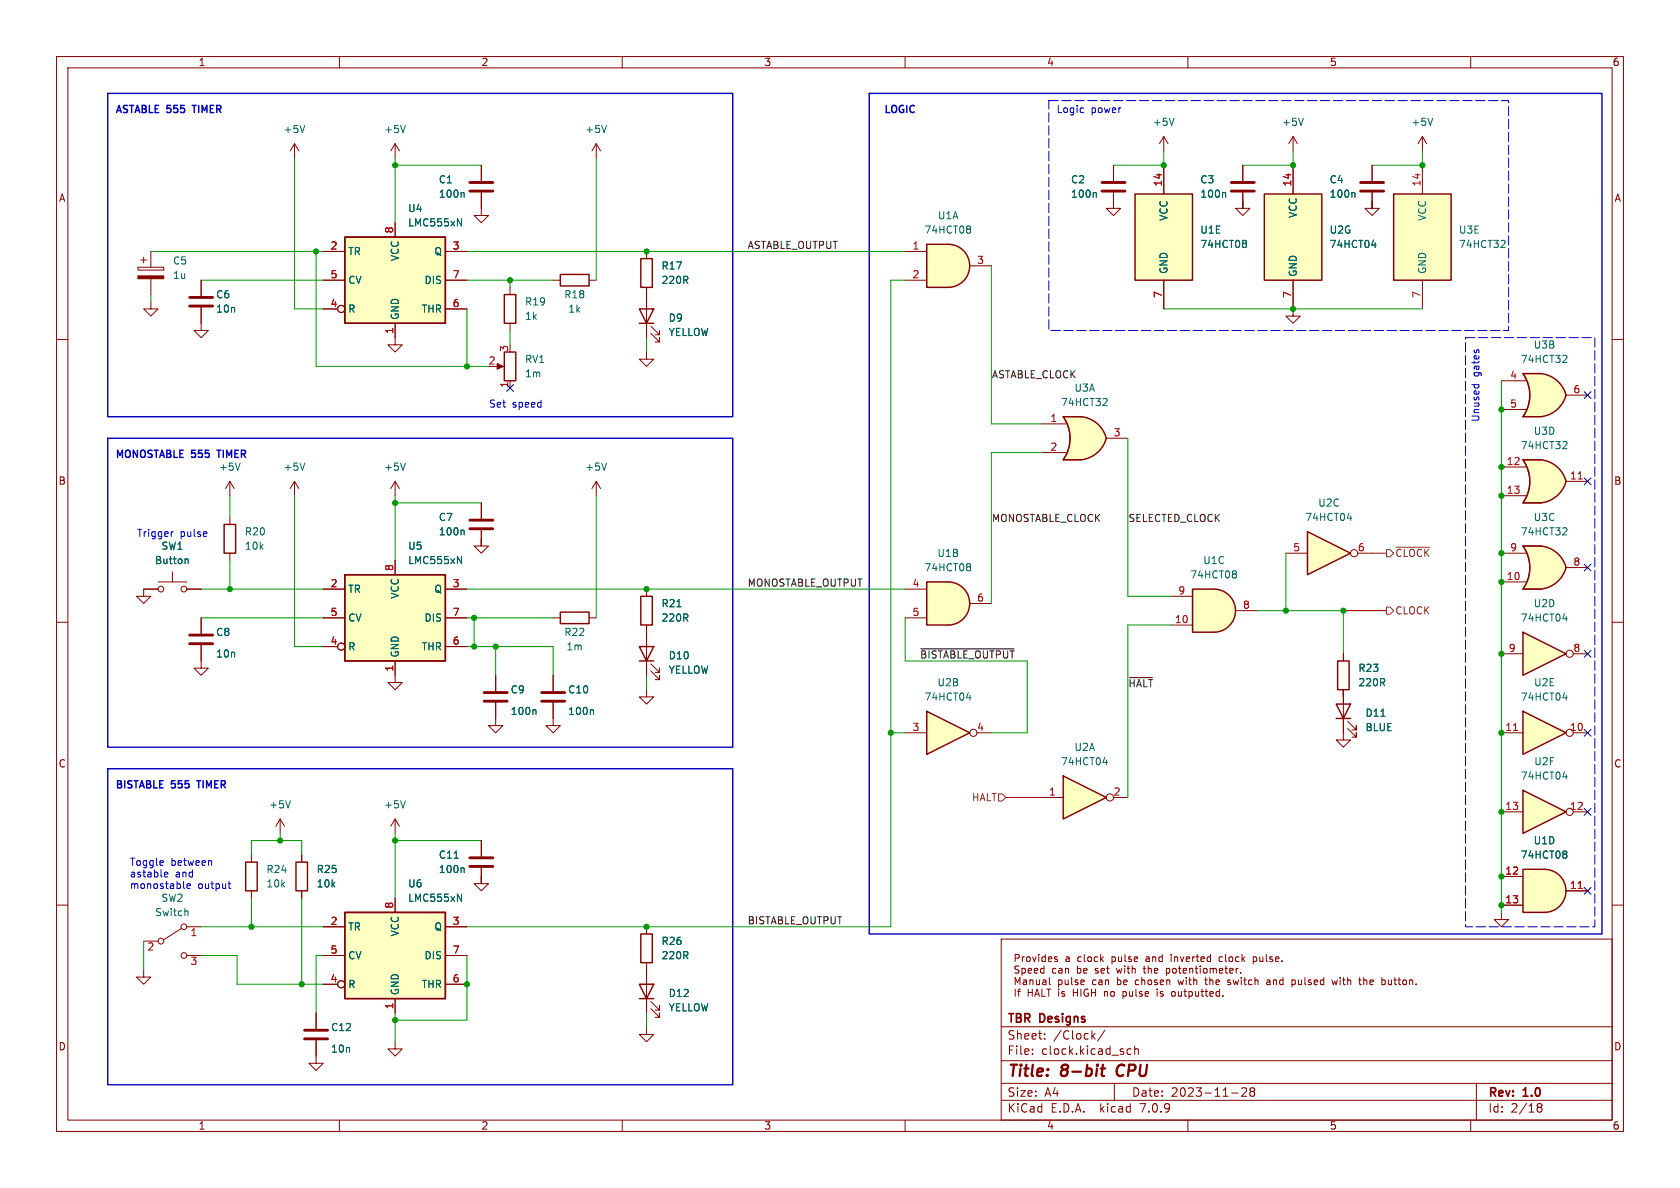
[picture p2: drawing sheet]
<svg xmlns="http://www.w3.org/2000/svg" width="297mm" height="210mm" viewBox="0 0 297 210" stroke-linecap="round" stroke-linejoin="round" font-family="sans-serif">
<g fill="none" stroke="#840000" stroke-width=".18">
<path d="M10 10h277v190h-277zM12 12h273v186h-273zM60 10v2M110 10v2M160 10v2M210 10v2M260 10v2M69.8 39.4v2.5M85.1 34v4.1h1.3l-1.3 1.3-1.3-1.3h1.3M85.1 29.2v2.8M196.8 34v2.8h-1.2l1.2 1.3 1.3-1.3h-1.3v-1.2M196.8 29.2v2.8"/>
<path d="M205.7 24.1l-.7 1.3M205.7 24.1v2.6M205.7 24.1l.8 1.3M228.6 24.1l-.8 1.3M228.6 24.1v2.6M228.6 24.1l.8 1.3M242.6 34v2.8h-1.3l1.3 1.3 1.2-1.3h-1.2v-1.2M242.6 29.2v2.8M10 60h2M57.1 44.5h3.9M57.1 54.6h2.6M57.1 49.5h3.9"/>
<path d="M69.8 57.2v2.5M78.7 44.5h3.8M78.7 54.6h3.8M78.7 49.5h3.8M285 60h2M10 110h2M285 110h2M10 160h2M285 160h2M177 166h108v32h-108zM60 198v2M110 198v2"/>
<path d="M160 198v2M177 194.5h108M177 191.5h108M177 187.5h108M177 181.5h108M182.5 186.3v.1M182.5 185.5v.1M184.7 183.6v.1M184.7 182.8v.1M193.2 183.1l.4 .6M193.6 182.7l-.6 .6M195.3 182.1l-1.3 2"/>
<path d="M197 191.5v3M199.2 186.1l.3 .3 .5-.1M200 185.5l-.5-.1-.3 .3M200.6 185.5l.2-.1 .4 .1v.9M200.6 184.9v1.5M210 198v2M217.7 193.2h1.2M219.5 192.4l.6-.1 .2 .1 .1 .3-.9 1.1h.9M221.2 192.9l-.2-.2 .2-.4 .5 .1 .1 .2-.3 .3M221.2 192.9l-.2 .3v.3l.2 .3 .5-.1 .1-.2-.1-.4-.2-.2M221.2 192.9h.3M260 198v2"/>
<path d="M261 191.5v6.5M271.7 195.5l.3 .2M271.7 195.4l.3-.3 .5 .1 .1 .3-.3 .2M272 195.7h.3M272 195.7l-.3 .3M272.3 195.7l.3 .3-.1 .5-.5 .1-.3-.3"/>
<circle cx="60.3" cy="54.6" r=".63"/>
</g>
<path d="M194.6 188.9h.8M195 188.2l-.2 1.7v.2l.4 .1M197.7 188.5a1.27 1.27 0 0 0 0 1.6" fill="none" stroke="#840000" stroke-width=".4"/>
<g fill="#ffffc2" stroke="#ffffc2" stroke-width=".18">
<path d="M61 41.9h17.7v15.3h-17.7z"/>
<path d="M167.6 43.2a3.8 3.8 0 0 1 3.8 3.8 3.8 3.8 0 0 1-3.8 3.8z"/>
</g>
<path d="M61 41.9h17.7v15.3h-17.7z" fill="none" stroke="#840000" stroke-width=".25"/>
<path d="M80.9 38.7l.7 1.2v-1.2M81.9 34l.2 .2v.7M193.6 34l.2 .2v.7M207.6 20.9l-.5 1.3M230.4 20.9l-.4 1.3M239.4 34l.1 .2v.7" fill="none" stroke="#006464" stroke-width=".18"/>
<path d="M83.1 33.8h4M83.1 32.3h4M194.8 33.8h4.1M194.8 32.3h4.1M240.5 33.8h4.1M240.5 32.3h4.1" fill="none" stroke="#840000" stroke-width=".51"/>
<path d="M163.8 43.2h3.8v7.6h-3.8z" fill="#ffffc2"/>
<path d="M163.8 43.2h3.8a3.8 3.8 0 0 1 3.8 3.8 3.8 3.8 0 0 1-3.8 3.8h-3.8z" fill="none" stroke="#840000" stroke-width=".25"/>
<path d="M160 44.5h3.8M160 49.5h3.8M171.4 47h3.9" fill="none" stroke="#840000" stroke-width=".18"/>
<path d="M171.4 39.9l.2 .3-.2 .3 .2 .2v.3l-.2 .2" fill="none" stroke="#006464" stroke-width=".18"/>
<path d="M167.6 102.9a3.8 3.8 0 0 1 3.8 3.8 3.8 3.8 0 0 1-3.8 3.8z" fill="#ffffc2" stroke="#ffffc2" stroke-width=".18"/>
<path d="M163.8 102.9h3.8v7.6h-3.8z" fill="#ffffc2"/>
<path d="M163.8 102.9h3.8a3.8 3.8 0 0 1 3.8 3.8 3.8 3.8 0 0 1-3.8 3.8h-3.8z" fill="none" stroke="#840000" stroke-width=".25"/>
<path d="M160 104.1h3.8M160 109.2h3.8M171.4 106.7h3.9" fill="none" stroke="#840000" stroke-width=".18"/>
<path d="M171.4 99.6l.2 .3-.2 .3 .2 .2v.3l-.2 .2" fill="none" stroke="#006464" stroke-width=".18"/>
<path d="M163.8 125.7l7.6 3.8-7.6 3.9z" fill="#ffffc2"/>
<g fill="none" stroke="#840000" stroke-width=".25">
<path d="M200.7 34.3h10.1v15.2h-10.1zM223.5 34.3h10.2v15.2h-10.2zM246.4 34.3h10.1v15.2h-10.1zM89.2 52.1h2v5.1h-2zM99.1 48.5h5v2h-5zM113 54.6h2.6l-1.3 2.6zM113 57.2h2.6M113.3 45.7h2v5.1h-2zM89.2 62.2h2v5.1h-2zM163.8 125.7l7.6 3.8-7.6 3.9zM61 161.3h17.7v15.2h-17.7zM113 174h2.6l-1.3 2.5z"/>
<path d="M113 176.5h2.6M113.3 165.1h2v5.1h-2z"/>
</g>
<g fill="none" stroke="#840000" stroke-width=".18">
<path d="M52.1 25.4l-.8 1.3M52.1 25.4v2.5M52.1 25.4l.7 1.3M69.8 25.4v2.5M69.8 25.4l-.7 1.3M69.8 25.4l.8 1.3M105.4 25.4l-.8 1.3M105.4 25.4v2.5M105.4 25.4l.8 1.3M205.7 29.2v5.1M219.7 34v2.8h-1.3l1.3 1.3 1.3-1.3h-1.3v-1.2M219.7 29.2v2.8"/>
<path d="M228.6 29.2v5.1M251.5 24.1v2.6M251.5 29.2v5.1M251.5 24.1l-.8 1.3M251.5 24.1l.7 1.3M90.2 50.8v1.3M90.2 57.2v1.2M97.8 49.5h1.3M104.1 49.5h1.3M114.3 44.5v1.2M114.3 50.8v8.9M115.1 58.9l1.5 1.6v-.8v.8h-.8"/>
<path d="M115.1 57.7l1.5 1.5v-.8v.8h-.8M205.7 49.5v5.1M228.6 49.5v5.1M251.5 49.5v5.1M87.6 64.8h1M90.2 67.3v1.3M114.3 62.2v1.3h1.3l-1.3 1.3-1.3-1.3h1.3M160 129.5h3.8M172.7 129.5h2.6M69.8 158.8v2.5M85.1 153.4v2.8h-1.3l1.3 1.3 1.3-1.3h-1.3v-1.3M85.1 148.6v2.8"/>
<path d="M55.9 179.1v2.8M57.1 163.8h3.9M57.1 174h2.6M57.1 168.9h3.9M69.8 176.5v2.6M78.7 163.8h3.8M78.7 174h3.8M78.7 168.9h3.8M114.3 163.8v1.3M114.3 170.2v8.9M115.1 178.3l1.5 1.5v-.7v.7h-.8M115.1 177l1.5 1.6v-.8v.8h-.8"/>
<path d="M55.9 183.9v2.8M114.3 181.6v1.3h1.3l-1.3 1.3-1.3-1.3h1.3"/>
<circle cx="172.1" cy="129.5" r=".63"/>
<circle cx="60.3" cy="174" r=".63"/>
</g>
<g fill="none" stroke="#006464" stroke-width=".18">
<path d="M53.9 22.2l-.4 1.2M71.7 22.2l-.5 1.2M107.2 22.2l-.4 1.2M216.5 34l.2 .2v.7M253.3 20.9l-.4 1.3M220.1 42.5l.3 .2-.3 .3 .3 .3v.2l-.3 .3M242.5 43.3h.8M243.1 42.9v.9M265.8 42.5l.3 .2-.1 .3-.7 .8h.8M170.9 123.3h.8M171.5 122.9v.9M80.3 151.7h.7"/>
<path d="M80.9 158.1l.7 1.2v-1.2M81.9 153.4l.2 .2v.6"/>
</g>
<g fill="#ffffc2" stroke="#ffffc2" stroke-width=".18">
<path d="M200.7 34.3h10.1v15.2h-10.1z"/>
<path d="M246.4 34.3h10.1v15.2h-10.1z"/>
<path d="M223.5 34.3h10.2v15.2h-10.2z"/>
<path d="M61 161.3h17.7v15.2h-17.7z"/>
<path d="M190.6 76.1l5 1.4a5.2 5.2 0 0 1-4.4 3.8z"/>
</g>
<path d="M217.7 33.8h4M217.7 32.3h4M83.1 153.2h4M83.1 151.6h4M53.8 183.6h4.1M53.8 182.1h4.1" fill="none" stroke="#840000" stroke-width=".51"/>
<path d="M87.9 64.3l1.1 .5-1.1 .5z" fill="#840000" stroke="#840000" stroke-width=".18"/>
<path d="M188 73.7h3.1M188 81.3h3.1" fill="none" stroke="#ffffc2" stroke-width=".18"/>
<path d="M188 73.7h3.1v7.6h-3.1a6.7 6.7 0 0 0 0-7.6z" fill="#ffffc2"/>
<g fill="#ffffc2" stroke="#ffffc2" stroke-width=".18">
<path d="M191.2 73.7a5.1 5.1 0 0 1 4.4 3.8l-5 1.3z"/>
<path d="M214.6 104.1a3.8 3.8 0 0 1 3.8 3.9 3.8 3.8 0 0 1-3.8 3.8z"/>
</g>
<path d="M188 73.7h3.2a5.1 5.1 0 0 1 4.4 3.8 5.2 5.2 0 0 1-4.5 3.8h-3.1a6.6 6.6 0 0 0 0-7.6z" fill="none" stroke="#840000" stroke-width=".25"/>
<path d="M184.1 74.9h4.4M191.1 73.7h-3.1a6.6 6.6 0 0 1 0 7.6h3.1M195.6 77.5h3.8M184.1 80h4.4" fill="none" stroke="#840000" stroke-width=".18"/>
<path d="M195.5 70.4l.2 .3v.3l-.8 .7h.8" fill="none" stroke="#006464" stroke-width=".18"/>
<path d="M210.8 104.1h3.8v7.7h-3.8z" fill="#ffffc2"/>
<path d="M99.1 108.2h5v2h-5zM210.8 104.1h3.8a3.8 3.8 0 0 1 3.8 3.9 3.8 3.8 0 0 1-3.8 3.8h-3.8z" fill="none" stroke="#840000" stroke-width=".25"/>
<path d="M97.8 109.2h1.3M104.1 109.2h1.3M207 110.5h3.8M207 105.4h3.8M218.4 108h3.8M265.4 161.3v1.3h1.3l-1.3 1.2-1.2-1.2h1.2M55.9 186.7v1.3h1.2l-1.2 1.2-1.3-1.2h1.3" fill="none" stroke="#840000" stroke-width=".18"/>
<path d="M218.3 100.9l.3 .3-.3 .3 .3 .2v.2l-.3 .3" fill="none" stroke="#006464" stroke-width=".18"/>
<path d="M269.2 139.7l7.7 3.8-7.7 3.8z" fill="#ffffc2"/>
<path d="M269.2 139.7l7.7 3.8-7.7 3.8z" fill="none" stroke="#840000" stroke-width=".25"/>
<g fill="none" stroke="#840000" stroke-width=".18">
<path d="M265.4 143.5h3.8M278.1 143.5h2.6"/>
<circle cx="277.5" cy="143.5" r=".63"/>
</g>
<path d="M276.3 137.3h.8M276.9 136.9v.8" fill="none" stroke="#006464" stroke-width=".18"/>
<path d="M273 153.7a3.8 3.8 0 0 1 3.8 3.8 3.8 3.8 0 0 1-3.8 3.8z" fill="#ffffc2" stroke="#ffffc2" stroke-width=".18"/>
<path d="M269.2 153.7h3.8v7.6h-3.8z" fill="#ffffc2"/>
<path d="M269.2 153.7h3.8a3.8 3.8 0 0 1 3.8 3.8 3.8 3.8 0 0 1-3.8 3.8h-3.8z" fill="none" stroke="#840000" stroke-width=".25"/>
<path d="M265.4 154.9h3.8M276.9 157.5h3.8M265.4 160h3.8" fill="none" stroke="#840000" stroke-width=".18"/>
<path d="M279 157.1h.7" fill="none" stroke="#a90000" stroke-width=".18"/>
<path d="M276.8 150.4l.2 .3-.2 .3 .2 .2v.3l-.2 .2" fill="none" stroke="#006464" stroke-width=".18"/>
<path d="M269.2 125.7l7.7 3.8-7.7 3.9z" fill="#ffffc2"/>
<path d="M236.2 124.5h2.6l-1.3 2.5zM236.2 127h2.6M269.2 125.7l7.7 3.8-7.7 3.9z" fill="none" stroke="#840000" stroke-width=".25"/>
<g fill="none" stroke="#840000" stroke-width=".18">
<path d="M237.5 121.9v8.9h1.3l-1.3 1.3-1.3-1.3h1.3M238.3 128.8l1.5 1.5v-.8v.8h-.8M238.3 127.5l1.5 1.5v-.7v.7h-.8M265.4 129.5h3.8M278.1 129.5h2.6"/>
<circle cx="277.5" cy="129.5" r=".63"/>
</g>
<path d="M267.6 129.1h.7" fill="none" stroke="#a90000" stroke-width=".18"/>
<path d="M244.1 126.6h.8M276.3 123.3h.8M276.9 122.9v.9" fill="none" stroke="#006464" stroke-width=".18"/>
<path d="M188 137.2l7.6 3.8-7.6 3.8z" fill="#ffffc2"/>
<path d="M188 137.2l7.6 3.8-7.6 3.8zM52.3 152.4h2.1v5.1h-2.1z" fill="none" stroke="#840000" stroke-width=".25"/>
<g fill="none" stroke="#840000" stroke-width=".18">
<path d="M53.3 151.1v1.3M53.3 157.5v1.3M184.1 141h3.9M196.8 141h2.6"/>
<circle cx="196.2" cy="141" r=".63"/>
</g>
<path d="M195 134.8h.8M195.6 134.4v.8" fill="none" stroke="#006464" stroke-width=".18"/>
<path d="M271.8 68.5l5.1 1.4a5.2 5.2 0 0 1-4.5 3.8z" fill="#ffffc2" stroke="#ffffc2" stroke-width=".18"/>
<path d="M269.2 73.7h3.2M269.2 66h3.2" fill="none" stroke="#ffffc2" stroke-width=".18"/>
<path d="M269.2 66h3.2v7.7h-3.2a6.7 6.7 0 0 0 0-7.7z" fill="#ffffc2"/>
<g fill="#ffffc2" stroke="#ffffc2" stroke-width=".18">
<path d="M272.4 66a5.1 5.1 0 0 1 4.5 3.9l-5 1.3z"/>
<path d="M271.8 99l5.1 1.3a5.2 5.2 0 0 1-4.5 3.8z"/>
</g>
<path d="M269.2 66h3.2a5.1 5.1 0 0 1 4.5 3.9 5.2 5.2 0 0 1-4.5 3.8h-3.2a6.6 6.6 0 0 0 0-7.7z" fill="none" stroke="#840000" stroke-width=".25"/>
<path d="M265.4 67.3h4.3M265.4 72.4h4.3M272.4 66h-3.2a6.6 6.6 0 0 1 0 7.7h3.2M276.9 69.9h3.8" fill="none" stroke="#840000" stroke-width=".18"/>
<path d="M276.8 62.8l.2 .3v.3l-.8 .7h.8" fill="none" stroke="#006464" stroke-width=".18"/>
<path d="M269.2 96.5h3.2M269.2 104.1h3.2" fill="none" stroke="#ffffc2" stroke-width=".18"/>
<path d="M269.2 96.5h3.2v7.6h-3.2a6.7 6.7 0 0 0 0-7.6z" fill="#ffffc2"/>
<path d="M272.4 96.5a5.1 5.1 0 0 1 4.5 3.8l-5 1.3z" fill="#ffffc2" stroke="#ffffc2" stroke-width=".18"/>
<path d="M269.2 96.5h3.2a5.1 5.1 0 0 1 4.5 3.8 5.2 5.2 0 0 1-4.5 3.8h-3.2a6.6 6.6 0 0 0 0-7.6z" fill="none" stroke="#840000" stroke-width=".25"/>
<path d="M265.4 97.8h4.3M272.4 96.5h-3.2a6.6 6.6 0 0 1 0 7.6h3.2M265.4 102.9h4.3M276.9 100.3h3.8" fill="none" stroke="#840000" stroke-width=".18"/>
<path d="M276.8 93.3l.2 .2v.3l-.8 .8h.8" fill="none" stroke="#006464" stroke-width=".18"/>
<path d="M269.2 111.8l7.7 3.8-7.7 3.8z" fill="#ffffc2"/>
<path d="M236.5 116.8h2v5.1h-2zM269.2 111.8l7.7 3.8-7.7 3.8z" fill="none" stroke="#840000" stroke-width=".25"/>
<g fill="none" stroke="#840000" stroke-width=".18">
<path d="M228.6 54.6v1.3h1.3l-1.3 1.3-1.3-1.3h1.3M237.5 115.6v1.2M265.4 115.6h3.8M278.1 115.6h2.6M237.5 121.9v1.3"/>
<circle cx="277.5" cy="115.6" r=".63"/>
</g>
<path d="M276.3 109.4h.8M276.9 109v.8" fill="none" stroke="#006464" stroke-width=".18"/>
<path d="M231.1 94l7.7 3.8-7.7 3.8z" fill="#ffffc2"/>
<path d="M231.1 94l7.7 3.8-7.7 3.8z" fill="none" stroke="#840000" stroke-width=".25"/>
<g fill="none" stroke="#840000" stroke-width=".18">
<path d="M227.3 97.8h3.8M240 97.8h2.6M69.8 144.8l-.7 1.3M69.8 144.8v2.5M69.8 144.8l.8 1.3M69.8 184.2v1.2h1.3l-1.3 1.3-1.2-1.3h1.2"/>
<circle cx="239.4" cy="97.8" r=".63"/>
</g>
<path d="M238.2 91.6h.8M238.8 91.2v.8M71.7 141.5l-.5 1.3" fill="none" stroke="#006464" stroke-width=".18"/>
<path d="M271.8 83.7l5.1 1.4a5.2 5.2 0 0 1-4.5 3.8z" fill="#ffffc2" stroke="#ffffc2" stroke-width=".18"/>
<path d="M269.2 88.9h3.2M269.2 81.3h3.2" fill="none" stroke="#ffffc2" stroke-width=".18"/>
<path d="M269.2 81.3h3.2v7.6h-3.2a6.7 6.7 0 0 0 0-7.6z" fill="#ffffc2"/>
<g fill="#ffffc2" stroke="#ffffc2" stroke-width=".18">
<path d="M272.4 81.3a5.1 5.1 0 0 1 4.5 3.8l-5 1.3z"/>
<path d="M61 101.6h17.7v15.2h-17.7z"/>
</g>
<path d="M39.6 92.7h2.1v5.1h-2.1zM269.2 81.3h3.2a5.1 5.1 0 0 1 4.5 3.8 5.2 5.2 0 0 1-4.5 3.8h-3.2a6.6 6.6 0 0 0 0-7.6zM61 101.6h17.7v15.2h-17.7zM113 114.3h2.6l-1.3 2.5zM113 116.8h2.6M113.3 105.4h2v5.1h-2zM43.4 152.4h2.1v5.1h-2.1z" fill="none" stroke="#840000" stroke-width=".25"/>
<g fill="none" stroke="#840000" stroke-width=".18">
<path d="M69.8 39.4v2.5M85.1 29.2v2.8M85.1 34v2.8M196.8 29.2v2.8M196.8 34v2.8M205.7 29.2v5.1M219.7 29.2v2.8M219.7 34v2.8M228.6 29.2v5.1M242.6 29.2v2.8M242.6 34v2.8M24.4 47.2h4.6v.6h-4.6z"/>
<path d="M24.9 46h1M25.4 45.5v1M26.7 53.3v1.3h1.2l-1.2 1.3-1.3-1.3h1.3M26.7 44.5v2.7M26.7 49.3v2.8M35.6 54.4v4h1.2l-1.2 1.3-1.3-1.3h1.3M35.6 49.5v2.8M57.1 44.5h3.9M57.1 54.6h2.6M57.1 49.5h3.9M69.8 57.2v3.8h1.3l-1.3 1.2-1.2-1.2h1.2M78.7 44.5h3.8"/>
<path d="M78.7 54.6h3.8M78.7 49.5h3.8M114.3 44.5v1.2M114.3 50.8v3.8M114.3 57.2v2.5M205.7 49.5v5.1M228.6 49.5v5.1M40.6 85.1v2.5M40.6 91.4v1.3M40.6 97.8v1.3M40.6 85.1l-.7 1.3M40.6 85.1l.8 1.3"/>
<path d="M52.1 85.1l-.8 1.3M52.1 85.1v2.5M52.1 85.1l.7 1.3M69.8 85.1v2.5M69.8 99.1v2.5M69.8 85.1l-.7 1.3M69.8 85.1l.8 1.3M85.1 93.7v2.8h-1.3l1.3 1.3 1.3-1.3h-1.3v-1.2M85.1 88.9v2.8M105.4 85.1l-.8 1.3M105.4 85.1v2.5M105.4 85.1l.8 1.3"/>
<path d="M265.4 82.6h4.3M265.4 87.6h4.3M272.4 81.3h-3.2a6.6 6.6 0 0 1 0 7.6h3.2M276.9 85.1h3.8M27.9 104.1h-2.5v1.3h1.3l-1.3 1.3-1.3-1.3h1.3M27.9 102.9h5.1M30.5 101.1v1.8M33 104.1h2.6M35.6 114v4.1h1.2l-1.2 1.3-1.3-1.3h1.3M35.6 109.2v2.8M57.1 104.1h3.9M57.1 114.3h2.6"/>
<path d="M57.1 109.2h3.9M69.8 116.8v3.9h1.3l-1.3 1.2-1.2-1.2h1.2M78.7 104.1h3.8M78.7 114.3h3.8M78.7 109.2h3.8M87.6 119.4v2.8M97.8 119.4v2.8M114.3 104.1v1.3M114.3 110.5v8.9M115.1 118.6l1.5 1.5v-.7v.7h-.8M115.1 117.3l1.5 1.6v-.8v.8h-.8M237.5 115.6v1.2"/>
<path d="M87.6 124.2v4.1h1.3l-1.3 1.2-1.2-1.2h1.2M97.8 124.2v4.1h1.3l-1.3 1.2-1.3-1.2h1.3M114.3 121.9v1.3h1.3l-1.3 1.3-1.3-1.3h1.3M237.5 121.9v2.6M237.5 127v2.5M44.4 151.1v1.3M44.4 157.5v1.3M49.5 144.8l-.7 1.3M49.5 144.8v2.5M49.5 144.8l.8 1.3M53.3 151.1v1.3M53.3 157.5v1.3"/>
<path d="M69.8 158.8v2.5M85.1 148.6v2.8M85.1 153.4v2.8M265.4 154.9h3.8M276.9 157.5h3.8M25.4 171.5v1.2h1.3l-1.3 1.3-1.3-1.3h1.3M25.4 166.4h2.5M32.1 164.1l-3.1 2M33 163.8h2.6M33 168.9h2.6M55.9 179.1v2.8M57.1 163.8h3.9"/>
<path d="M57.1 168.9h3.9M57.1 174h2.6M69.8 176.5v2.6M78.7 163.8h3.8M78.7 168.9h3.8M78.7 174h3.8M114.3 163.8v1.3M114.3 170.2v3.8M114.3 176.5v2.6M185.5 172.8v1.1l.2 .2M186.5 169.5l.4 .1 .1 .2-.2 .2-.4-.1M186.5 169.2h.4"/>
<path d="M198.5 175.3v1.2M198.5 176.1h.1M198.6 175.3h-.1M202.1 171.2h.5M202.3 170.8v1.2M204.6 174.8v.2M204.6 175.3v.8M206.2 171.2v1.3M206.2 172h.4M206.6 171.2h-.4M207 168.7v.1M207 169.1v.9"/>
<path d="M207.2 176l.2 .1h.3M207.7 175.3h-.3l-.2 .1M208.3 173.2l.2 .9M213 173.2h.5M213.2 172.8v1.1l.3 .2M216 169.1h-.2l-.3 .3 .1 .5 .4 .1M217.5 173.3l-.3-.1-.2 .3 .6 .3M217.6 173.9l-.2 .2-.4-.1M218.8 171.2h.1M219.3 171.9v.1M221.6 169.2l.3-.1 .2 .2M221.6 169.1v1.3"/>
<path d="M222.1 169.9l-.2 .1-.3-.1M224 173.3h.5v.8M224.5 173.5l-.4 .1-.2 .2 .2 .3 .4-.1M228.5 173.2l.4 .1 .1 .2-.1 .5-.4 .1M235.5 173.2l.2 .9 .3-.6 .2 .6 .2-.9M241.1 173.3l.4-.1 .1 .2M241.1 172.8v1.3M245.5 173.2v.8h.4M265.4 160h3.8M55.9 183.9v2.8"/>
<circle cx="60.3" cy="54.6" r=".63"/>
<circle cx="28.4" cy="104.1" r=".51"/>
<circle cx="32.5" cy="104.1" r=".51"/>
<circle cx="60.3" cy="114.3" r=".63"/>
<circle cx="28.4" cy="166.4" r=".51"/>
<circle cx="32.5" cy="168.9" r=".51"/>
<circle cx="32.5" cy="163.8" r=".51"/>
<circle cx="60.3" cy="174" r=".63"/>
</g>
<path d="M279 84.7h.7M279 157.1h.7" fill="none" stroke="#a90000" stroke-width=".18"/>
<g fill="none" stroke="#006464" stroke-width=".18">
<path d="M80.9 38.7l.7 1.2v-1.2M81.9 34l.2 .2v.7M193.6 34l.2 .2v.7M216.5 34l.2 .2v.7M239.4 34l.1 .2v.7M220.1 42.5l.3 .2-.3 .3 .3 .3v.2l-.3 .3M242.5 43.3h.8M243.1 42.9v.9M276.8 78l.2 .3v.3l-.8 .7h.8M32.9 98.8l.4 .2v.6M42.5 81.9l-.5 1.2M53.9 81.9l-.4 1.2"/>
<path d="M71.7 81.9l-.5 1.2M80.9 98.4l.7 1.2v-1.2M81.9 93.7l.2 .2v.7M107.2 81.9l-.4 1.2M119.7 107.3h.7M94.6 125.5l.2 .1v.7M104.7 125.5l.2 .1v.7M244.1 126.6h.8M51.3 141.5l-.4 1.3M80.3 151.7h.7M80.9 158.1l.7 1.2v-1.2M81.9 153.4l.2 .2v.6"/>
<path d="M276.8 150.4l.2 .3-.2 .3 .2 .2v.3l-.2 .2M32.9 161l.3 .2v.7"/>
</g>
<path d="M33.5 54.1h4.1M33.5 52.6h4.1M83.1 93.5h4M83.1 91.9h4M33.5 113.8h4.1M33.5 112.3h4.1M85.6 124h4.1M85.6 122.4h4.1M95.8 124h4M95.8 122.4h4" fill="none" stroke="#840000" stroke-width=".51"/>
<path d="M24.4 48.8h4.6v.5h-4.6z" fill="#840000" stroke="#840000" stroke-width=".18"/>
<path d="M245.1 97.2h.6l.7 .6-.7 .6h-.6zM246.8 96.7h5.9M245.1 107.3h.6l.7 .7-.7 .6h-.6zM176.5 140.3h.7l.6 .7-.6 .6h-.7z" fill="none" stroke="#725600" stroke-width=".18"/>
<path d="M162.8 114.7h16.5M199.6 119.8h4.2" fill="none" stroke="#0f0f0f" stroke-width=".18"/>
<g fill="none" stroke="#0000c2" stroke-width=".18">
<path d="M191.4 19.1h.2M191.6 19.8l-.2 .1M260.2 68h1.3M260.7 68l-.1 .1M261.4 68l.1 .1M30.6 94l-.3 .1M28.7 152.1l.2 .3-.6 .2M28.8 152.9l-.1 .1M29.1 154.8l.1 .2h.4M29.1 154.4l.1-.2h.3l.2 .2v.1l-.6 .1M32.5 157l.1 .1M33.1 156.6l.6-.1-.1-.2-.4-.1-.1 .2v.6h.5"/>
<path d="M37.4 152.2v.8M40.3 156.2h.5M40.5 155.8v1.1l.3 .2"/>
</g>
<path d="M19 16.5h110.5v57.2h-110.5zM34 18.6h.7M153.7 16.5h129.5v148.6h-129.5zM19 77.5h110.5v54.6h-110.5zM38.3 79.6h.8M19 135.9h110.5v55.9h-110.5zM34.8 138h.7" fill="none" stroke="#0000c2" stroke-width=".25"/>
<path d="M185.4 17.8h81.3v40.6h-81.3v-40.6M259.1 59.7h22.8v104.1h-22.8v-104.1" fill="none" stroke="#0000c2" stroke-width=".18" stroke-dasharray="1.7 .6"/>
<g fill="none" stroke="#009600" stroke-width=".18">
<path d="M52.1 27.9v26.7h5M69.8 27.9v11.5M69.8 29.2h15.3M105.4 27.9v21.6M196.8 35.6v1.2M205.7 26.7v2.5h-8.9M219.7 35.6v1.2M228.6 26.7v2.5h-8.9M242.6 35.6v1.2M251.5 26.7v2.5h-8.9M26.7 44.5h30.4M26.7 52.1v1.2"/>
<path d="M35.6 49.5h21.5M55.9 44.5v20.3h30.5M82.5 44.5h77.5M82.5 49.5h15.3M82.5 54.6v10.2M90.2 49.5v1.3M90.2 58.4v2.6M114.3 59.7v2.5M160 49.5h-2.5v114.3h-75M175.3 47v27.9h8.8M205.7 54.6h45.8M199.4 77.5v27.9h7.6"/>
<path d="M265.4 67.3v94M40.6 87.6v3.8M40.6 99.1v5M52.1 87.6v26.7h5M69.8 87.6v11.5M69.8 88.9h15.3M85.1 95.3v1.2M105.4 87.6v21.6M184.1 80h-8.8v26.7M227.3 97.8v10.2M35.6 104.1h21.5M35.6 109.2h21.5"/>
<path d="M82.5 104.1h77.5M82.5 109.2h15.3M82.5 114.3h15.3v5.1M83.8 109.2v5.1M87.6 114.3v5.1M114.3 119.4v2.5M160 109.2v7.6h21.6v12.7h-6.3M207 110.5h-7.6v30.5M222.2 108h15.3v7.6M157.5 129.5h2.5M237.5 121.9v1.3M44.4 151.1v-2.5h8.9v2.5"/>
<path d="M44.4 158.8v5M49.5 147.3v1.3M53.3 158.8v15.2M69.8 148.6h15.3M69.8 147.3v11.5M85.1 154.9v1.3M25.4 166.4v5.1M35.6 163.8h21.5M35.6 168.9h6.3v5.1h15.2M57.1 168.9h-1.2v10.2M69.8 179.1v5.1M82.5 168.9v11.4h-12.7"/>
<path d="M114.3 179.1v2.5"/>
</g>
<path d="M242.6 97.8h2.5M237.5 108h7.6M177.8 141h6.3" fill="none" stroke="#f00" stroke-width=".18"/>
<g fill="none" stroke="#000084" stroke-width=".18">
<path d="M89.6 68l1.2 1.2M90.8 68l-1.2 1.2M280.1 69.2l1.2 1.3M281.3 69.2l-1.2 1.3M280.1 99.7l1.2 1.2M280.1 84.5l1.2 1.2M281.3 99.7l-1.2 1.2M281.3 84.5l-1.2 1.2M280.1 115l1.2 1.2M281.3 115l-1.2 1.2M280.1 128.9l1.2 1.2M281.3 128.9l-1.2 1.2"/>
<path d="M280.1 156.9l1.2 1.2M280.1 142.9l1.2 1.2M281.3 156.9l-1.2 1.2M281.3 142.9l-1.2 1.2"/>
</g>
<g fill="#009600" stroke="#009600" stroke-width=".18">
<circle cx="90.2" cy="49.5" r=".46"/>
<circle cx="82.5" cy="64.8" r=".46"/>
<circle cx="69.8" cy="29.2" r=".46"/>
<circle cx="114.3" cy="163.8" r=".46"/>
<circle cx="83.8" cy="114.3" r=".46"/>
<circle cx="82.5" cy="174" r=".46"/>
<circle cx="87.6" cy="114.3" r=".46"/>
<circle cx="53.3" cy="174" r=".46"/>
<circle cx="69.8" cy="180.3" r=".46"/>
<circle cx="44.4" cy="163.8" r=".46"/>
<circle cx="69.8" cy="148.6" r=".46"/>
<circle cx="49.5" cy="148.6" r=".46"/>
<circle cx="55.9" cy="44.5" r=".46"/>
<circle cx="69.8" cy="88.9" r=".46"/>
<circle cx="40.6" cy="104.1" r=".46"/>
<circle cx="83.8" cy="109.2" r=".46"/>
<circle cx="265.4" cy="82.6" r=".46"/>
<circle cx="265.4" cy="87.6" r=".46"/>
<circle cx="228.6" cy="54.6" r=".46"/>
<circle cx="237.5" cy="108" r=".46"/>
<circle cx="265.4" cy="102.9" r=".46"/>
<circle cx="265.4" cy="97.8" r=".46"/>
<circle cx="265.4" cy="72.4" r=".46"/>
<circle cx="265.4" cy="143.5" r=".46"/>
<circle cx="265.4" cy="129.5" r=".46"/>
<circle cx="265.4" cy="154.9" r=".46"/>
<circle cx="265.4" cy="160" r=".46"/>
<circle cx="227.3" cy="108" r=".46"/>
<circle cx="114.3" cy="44.5" r=".46"/>
<circle cx="157.5" cy="129.5" r=".46"/>
<circle cx="114.3" cy="104.1" r=".46"/>
<circle cx="265.4" cy="115.6" r=".46"/>
<circle cx="251.5" cy="29.2" r=".46"/>
<circle cx="228.6" cy="29.2" r=".46"/>
<circle cx="205.7" cy="29.2" r=".46"/>
</g>
<g font-size="2.8" fill="#840000">
<text x="178" y="190.9">Title:</text>
<text x="187.7" y="190.9">8-bit</text>
<text x="198.3" y="190.9">CPU</text>
</g>
<g font-size="2.1" fill="#840000">
<text x="178" y="184">Sheet:</text>
<text x="178" y="181.2">TBR</text>
<text x="183.9" y="181.2">Designs</text>
<text x="186.2" y="184">/Clock/</text>
<text x="178" y="186.7">File:</text>
<text x="184.1" y="186.7">clock.kicad_sch</text>
<text x="178" y="196.9">KiCad</text>
<text x="178" y="194.1">Size:</text>
<text x="184.7" y="194.1">A4</text>
<text x="185.7" y="196.9">E.D.A.</text>
<text x="194.6" y="196.9">kicad</text>
<text x="200" y="194.1">Date:</text>
<text x="201.8" y="196.9">7.0.9</text>
<text x="207" y="194.1">2023-11-28</text>
<text x="263" y="194.3">Rev:</text>
<text x="263" y="196.9">Id:</text>
<text x="267.1" y="196.9">2/18</text>
<text x="269.4" y="194.3">1.0</text>
</g>
<g font-size="1.8" fill="#840000">
<text x="35" y="11.9">1</text>
<text x="85" y="11.9">2</text>
<text x="135" y="11.9">3</text>
<text x="185" y="11.9">4</text>
<text x="235" y="11.9">5</text>
<text x="285" y="11.9">6</text>
<text x="10.3" y="35.9">A</text>
<text x="285.3" y="35.9">A</text>
<text x="10.3" y="85.9">B</text>
<text x="285.3" y="85.9">B</text>
<text x="10.3" y="135.9">C</text>
<text x="285.3" y="135.9">C</text>
<text x="179.1" y="170.1">Provides</text>
<text x="179.1" y="172.2">Speed</text>
<text x="185.9" y="172.2">can</text>
<text x="188.3" y="170.1">a</text>
<text x="190.5" y="172.2">be</text>
<text x="190.6" y="170.1">clock</text>
<text x="193.9" y="172.2">set</text>
<text x="196.8" y="170.1">pulse</text>
<text x="197.9" y="172.2">with</text>
<text x="202.9" y="172.2">the</text>
<text x="203" y="170.1">and</text>
<text x="207" y="172.2">potentiometer.</text>
<text x="207.7" y="170.1">inverted</text>
<text x="216.4" y="170.1">clock</text>
<text x="222.6" y="170.1">pulse.</text>
<text x="179.1" y="174.2">Manual</text>
<text x="179.1" y="176.3">If</text>
<text x="181.6" y="176.3">HALT is</text>
<text x="187" y="174.2">pulse</text>
<text x="190" y="176.3">HIGH</text>
<text x="193.2" y="174.2">can</text>
<text x="195.7" y="176.3">no</text>
<text x="197.8" y="174.2">be</text>
<text x="199.1" y="176.3">pulse</text>
<text x="201.2" y="174.2">chosen</text>
<text x="205.4" y="176.3">is</text>
<text x="208.2" y="176.3">outputted.</text>
<text x="209" y="174.2">with</text>
<text x="214" y="174.2">the</text>
<text x="218.1" y="174.2">switch</text>
<text x="225.2" y="174.2">and</text>
<text x="229.8" y="174.2">pulsed</text>
<text x="237.2" y="174.2">with</text>
<text x="242.2" y="174.2">the</text>
<text x="246.3" y="174.2">button.</text>
<text x="10.3" y="185.9">D</text>
<text x="285.3" y="185.9">D</text>
<text x="35" y="199.9">1</text>
<text x="85" y="199.9">2</text>
<text x="135" y="199.9">3</text>
<text x="185" y="199.9">4</text>
<text x="235" y="199.9">5</text>
<text x="285" y="199.9">6</text>
</g>
<g font-size="1.8" fill="#0000c2">
<text x="20.3" y="20.1">ASTABLE 555</text>
<text x="34.7" y="20.1">TIMER</text>
<text x="156.2" y="20.1">LOGIC</text>
<text x="186.7" y="20.1">Logic</text>
<text x="192.9" y="20.1">power</text>
<text x="261.6" y="66.6" transform="rotate(-90 261.6 66.6)">gates</text>
<text x="86.4" y="72.1">Set</text>
<text x="90.6" y="72.1">speed</text>
<text x="261.6" y="74.7" transform="rotate(-90 261.6 74.7)">Unused</text>
<text x="20.3" y="81">MONOSTABLE 555</text>
<text x="39.1" y="81">TIMER</text>
<text x="24.1" y="95">Trigger</text>
<text x="31.8" y="95">pulse</text>
<text x="20.3" y="139.5">BISTABLE 555</text>
<text x="35.5" y="139.5">TIMER</text>
<text x="22.9" y="153.1">Toggle</text>
<text x="22.9" y="155.2">astable</text>
<text x="30.2" y="153.1">between</text>
<text x="31" y="155.2">and</text>
<text x="22.9" y="157.2">monostable</text>
<text x="35" y="157.2">output</text>
</g>
<g font-size="1.8" fill="#006464">
<text x="50" y="23.7">+5V</text>
<text x="67.8" y="23.7">+5V</text>
<text x="103.4" y="23.7">+5V</text>
<text x="203.7" y="22.5">+5V</text>
<text x="226.6" y="22.5">+5V</text>
<text x="249.4" y="22.5">+5V</text>
<text x="77.5" y="32.6">C1</text>
<text x="77.5" y="35.2">100n</text>
<text x="189.2" y="32.6">C2</text>
<text x="189.2" y="35.2">100n</text>
<text x="212.1" y="32.6">C3</text>
<text x="212.1" y="35.2">100n</text>
<text x="235" y="32.6">C4</text>
<text x="235" y="35.2">100n</text>
<text x="72.1" y="37.7">U4</text>
<text x="72.1" y="40.2">LMC555xN</text>
<text x="163.3" y="41.5">74HCT08</text>
<text x="165.7" y="39">U1A</text>
<text x="206.6" y="39.1" transform="rotate(-90 206.6 39.1)">VCC</text>
<text x="212.1" y="41.5">U1E</text>
<text x="229.5" y="38.6" transform="rotate(-90 229.5 38.6)">VCC</text>
<text x="235" y="41.5">U2G</text>
<text x="252.3" y="39.1" transform="rotate(-90 252.3 39.1)">VCC</text>
<text x="257.8" y="41.5">U3E</text>
<text x="30.5" y="47">C5</text>
<text x="61.5" y="45.3">TR</text>
<text x="70.7" y="46.2" transform="rotate(-90 70.7 46.2)">VCC</text>
<text x="76.7" y="45.3">Q</text>
<text x="116.8" y="47.9">R17</text>
<text x="212.1" y="44">74HCT08</text>
<text x="235" y="44">74HCT04</text>
<text x="257.8" y="44">74HCT32</text>
<text x="30.5" y="49.5">1u</text>
<text x="38.1" y="52.9">C6</text>
<text x="61.5" y="50.4">CV</text>
<text x="74.9" y="50.4">DIS</text>
<text x="99.7" y="52.9">R18</text>
<text x="116.8" y="50.4">220R</text>
<text x="206.6" y="48.5" transform="rotate(-90 206.6 48.5)">GND</text>
<text x="229.5" y="49" transform="rotate(-90 229.5 49)">GND</text>
<text x="252.3" y="48.5" transform="rotate(-90 252.3 48.5)">GND</text>
<text x="38.1" y="55.5">10n</text>
<text x="61.5" y="55.5">R</text>
<text x="70.7" y="56.6" transform="rotate(-90 70.7 56.6)">GND</text>
<text x="74.5" y="55.5">THR</text>
<text x="92.7" y="54.2">R19</text>
<text x="92.7" y="56.7">1k</text>
<text x="100.4" y="55.5">1k</text>
<text x="118.1" y="57.1">D9</text>
<text x="118.1" y="59.6">YELLOW</text>
<text x="92.7" y="64.4">RV1</text>
<text x="268.7" y="64.4">74HCT32</text>
<text x="271" y="61.8">U3B</text>
<text x="92.7" y="66.9">1m</text>
<text x="187.5" y="72">74HCT32</text>
<text x="189.9" y="69.4">U3A</text>
<text x="271" y="77.1">U3D</text>
<text x="38.6" y="83.4">+5V</text>
<text x="50" y="83.4">+5V</text>
<text x="67.8" y="83.4">+5V</text>
<text x="103.4" y="83.4">+5V</text>
<text x="268.7" y="79.6">74HCT32</text>
<text x="232.9" y="89.8">U2C</text>
<text x="43.2" y="94.8">R20</text>
<text x="77.5" y="92.3">C7</text>
<text x="77.5" y="94.8">100n</text>
<text x="230.6" y="92.3">74HCT04</text>
<text x="268.7" y="94.8">74HCT32</text>
<text x="271" y="92.3">U3C</text>
<text x="27.3" y="99.9">Button</text>
<text x="28.4" y="97.4">SW1</text>
<text x="43.2" y="97.4">10k</text>
<text x="72.1" y="97.4">U5</text>
<text x="72.1" y="99.9">LMC555xN</text>
<text x="163.3" y="101.2">74HCT08</text>
<text x="165.6" y="98.7">U1B</text>
<text x="212.6" y="99.9">U1C</text>
<text x="61.5" y="105">TR</text>
<text x="70.7" y="105.9" transform="rotate(-90 70.7 105.9)">VCC</text>
<text x="76.7" y="105">Q</text>
<text x="116.8" y="107.5">R21</text>
<text x="210.3" y="102.5">74HCT08</text>
<text x="271" y="107.5">U2D</text>
<text x="38.1" y="112.6">C8</text>
<text x="61.5" y="110.1">CV</text>
<text x="74.9" y="110.1">DIS</text>
<text x="99.7" y="112.6">R22</text>
<text x="116.8" y="110.1">220R</text>
<text x="268.7" y="110.1">74HCT04</text>
<text x="38.1" y="116.4">10n</text>
<text x="61.5" y="115.2">R</text>
<text x="70.7" y="116.3" transform="rotate(-90 70.7 116.3)">GND</text>
<text x="74.5" y="115.2">THR</text>
<text x="100" y="115.2">1m</text>
<text x="118.1" y="119.3">YELLOW</text>
<text x="118.1" y="116.8">D10</text>
<text x="240" y="119">R23</text>
<text x="90.2" y="122.8">C9</text>
<text x="100.3" y="122.8">C10</text>
<text x="163.3" y="124.1">74HCT04</text>
<text x="165.6" y="121.5">U2B</text>
<text x="240" y="121.5">220R</text>
<text x="268.7" y="124.1">74HCT04</text>
<text x="271.1" y="121.5">U2E</text>
<text x="90.2" y="126.6">100n</text>
<text x="100.3" y="126.6">100n</text>
<text x="241.3" y="126.9">D11</text>
<text x="241.3" y="129.5">BLUE</text>
<text x="187.5" y="135.5">74HCT04</text>
<text x="189.9" y="132.9">U2A</text>
<text x="271.1" y="135.5">U2F</text>
<text x="47.5" y="143.1">+5V</text>
<text x="67.8" y="143.1">+5V</text>
<text x="268.7" y="138">74HCT04</text>
<text x="271" y="149.5">U1D</text>
<text x="47" y="154.5">R24</text>
<text x="55.9" y="154.5">R25</text>
<text x="77.5" y="154.5">100n</text>
<text x="77.5" y="152">C11</text>
<text x="268.7" y="152">74HCT08</text>
<text x="28.4" y="159.6">SW2</text>
<text x="47" y="157.1">10k</text>
<text x="55.9" y="157.1">10k</text>
<text x="72.1" y="157.1">U6</text>
<text x="72.1" y="159.6">LMC555xN</text>
<text x="27.3" y="162.2">Switch</text>
<text x="61.5" y="164.7">TR</text>
<text x="70.7" y="165.6" transform="rotate(-90 70.7 165.6)">VCC</text>
<text x="76.7" y="164.7">Q</text>
<text x="116.8" y="167.2">R26</text>
<text x="61.5" y="169.8">CV</text>
<text x="74.9" y="169.8">DIS</text>
<text x="116.8" y="169.8">220R</text>
<text x="61.5" y="174.9">R</text>
<text x="70.7" y="176" transform="rotate(-90 70.7 176)">GND</text>
<text x="74.5" y="174.9">THR</text>
<text x="118.1" y="179">YELLOW</text>
<text x="118.1" y="176.4">D12</text>
<text x="58.4" y="182.5">C12</text>
<text x="58.4" y="186.3">10n</text>
</g>
<g font-size="1.8" fill="#a90000">
<text x="205.5" y="33.1" transform="rotate(-90 205.5 33.1)">14</text>
<text x="228.3" y="33.1" transform="rotate(-90 228.3 33.1)">14</text>
<text x="251.2" y="33.1" transform="rotate(-90 251.2 33.1)">14</text>
<text x="69.6" y="41.3" transform="rotate(-90 69.6 41.3)">8</text>
<text x="58.3" y="44.2">2</text>
<text x="79.9" y="44.2">3</text>
<text x="161.2" y="44.2">1</text>
<text x="172.6" y="46.7">3</text>
<text x="58.3" y="49.3">5</text>
<text x="79.9" y="49.3">7</text>
<text x="161.2" y="49.3">2</text>
<text x="205.5" y="52.8" transform="rotate(-90 205.5 52.8)">7</text>
<text x="228.3" y="52.8" transform="rotate(-90 228.3 52.8)">7</text>
<text x="251.2" y="52.8" transform="rotate(-90 251.2 52.8)">7</text>
<text x="58.3" y="54.4">4</text>
<text x="69.6" y="59.1" transform="rotate(-90 69.6 59.1)">1</text>
<text x="79.9" y="54.4">6</text>
<text x="86.3" y="64.5">2</text>
<text x="89.9" y="62.3" transform="rotate(-90 89.9 62.3)">3</text>
<text x="89.9" y="68.7" transform="rotate(-90 89.9 68.7)">1</text>
<text x="266.9" y="67.1">4</text>
<text x="278.1" y="69.6">6</text>
<text x="185.6" y="74.7">1</text>
<text x="196.8" y="77.2">3</text>
<text x="266.9" y="72.1">5</text>
<text x="185.6" y="79.8">2</text>
<text x="266.3" y="82.3">12</text>
<text x="266.3" y="87.4">13</text>
<text x="277.5" y="84.8">11</text>
<text x="69.6" y="101" transform="rotate(-90 69.6 101)">8</text>
<text x="228.5" y="97.5">5</text>
<text x="240" y="97.5">6</text>
<text x="266.9" y="97.5">9</text>
<text x="278.1" y="100.1">8</text>
<text x="58.3" y="103.9">2</text>
<text x="79.9" y="103.9">3</text>
<text x="161.2" y="103.9">4</text>
<text x="172.6" y="106.4">6</text>
<text x="208.2" y="105.2">9</text>
<text x="219.6" y="107.7">8</text>
<text x="266.3" y="102.6">10</text>
<text x="58.3" y="109">5</text>
<text x="79.9" y="109">7</text>
<text x="161.2" y="109">5</text>
<text x="207.6" y="110.2">10</text>
<text x="58.3" y="114">4</text>
<text x="69.6" y="118.8" transform="rotate(-90 69.6 118.8)">1</text>
<text x="79.9" y="114">6</text>
<text x="266.6" y="115.3">9</text>
<text x="278.1" y="115.3">8</text>
<text x="161.2" y="129.3">3</text>
<text x="172.6" y="129.3">4</text>
<text x="266" y="129.3">11</text>
<text x="277.5" y="129.3">10</text>
<text x="185.3" y="140.7">1</text>
<text x="196.8" y="140.7">2</text>
<text x="266" y="143.3">13</text>
<text x="277.5" y="143.3">12</text>
<text x="266" y="154.7">12</text>
<text x="69.6" y="160.7" transform="rotate(-90 69.6 160.7)">8</text>
<text x="266" y="159.8">13</text>
<text x="277.5" y="157.2">11</text>
<text x="33.6" y="165.8">1</text>
<text x="58.3" y="163.6">2</text>
<text x="79.9" y="163.6">3</text>
<text x="26" y="168.4">2</text>
<text x="33.6" y="170.9">3</text>
<text x="58.3" y="173.7">4</text>
<text x="58.3" y="168.7">5</text>
<text x="79.9" y="173.7">6</text>
<text x="79.9" y="168.7">7</text>
<text x="69.6" y="178.5" transform="rotate(-90 69.6 178.5)">1</text>
</g>
<g font-size="1.8" fill="#0f0f0f">
<text x="132.1" y="44.1">ASTABLE_OUTPUT</text>
<text x="175.3" y="67">ASTABLE_CLOCK</text>
<text x="175.3" y="92.4">MONOSTABLE_CLOCK</text>
<text x="199.4" y="92.4">SELECTED_CLOCK</text>
<text x="132.1" y="103.8">MONOSTABLE_OUTPUT</text>
<text x="162.6" y="116.5">~{BISTABLE_OUTPUT}</text>
<text x="199.4" y="121.6">~{HALT}</text>
<text x="132.1" y="163.5">BISTABLE_OUTPUT</text>
</g>
<g font-size="1.8" fill="#725600">
<text x="246.6" y="98.7">~{CLOCK}</text>
<text x="246.6" y="108.8">CLOCK</text>
<text x="171.7" y="141.8">HALT</text>
</g>
</svg>
